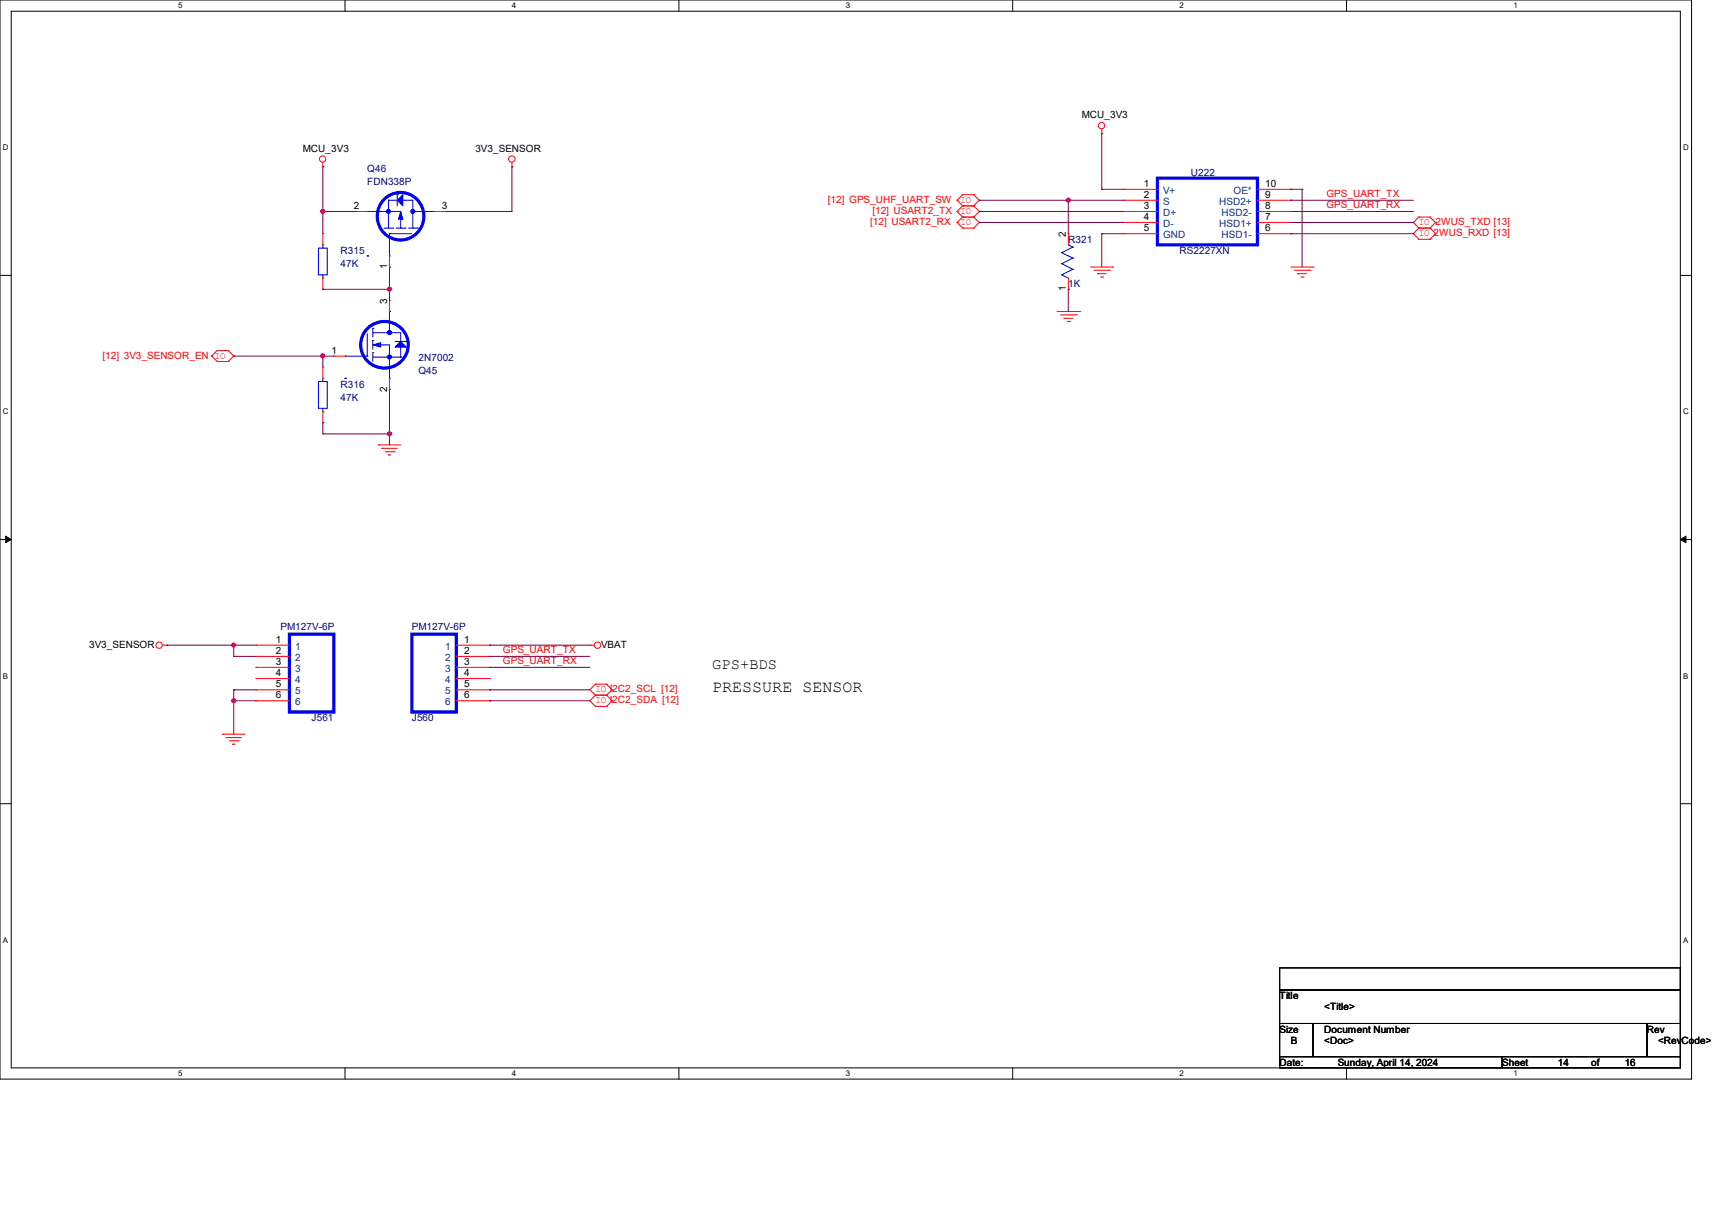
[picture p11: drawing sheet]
<svg xmlns="http://www.w3.org/2000/svg" width="297mm" height="210mm" viewBox="0 0 297 210" stroke-linecap="round" stroke-linejoin="round" font-family="sans-serif">
<g fill="none" stroke="#000" stroke-width=".17">
<path d="M0 0h293.5v187.3h-293.5zM1.9 1.9h289.6v183.4h-289.6zM59.9 0v1.9M117.8 0v1.9M175.7 0v1.9M233.6 0v1.9M0 47.8h1.9M291.5 47.8h2M0 93.6h1.9M1 93l.9 .6-.9 .6zM291.5 93.6l1-.6v1.2zM291.5 93.6h2"/>
<path d="M0 139.5h1.9M291.5 139.5h2M222 168h69.5v3.8h-69.5zM222 171.8h69.5v5.8h-69.5zM222 177.6h5.8v5.8h-5.8zM227.8 177.6h57.9v5.8h-57.9zM285.7 177.6h5.8v5.8h-5.8zM59.9 185.3v2M117.8 185.3v2M175.7 185.3v2M222 183.4h38.6v1.9h-38.6zM233.6 185.3v2"/>
<path d="M260.6 183.4h30.9v1.9h-30.9z"/>
</g>
<path d="M1 93l.9 .6-.9 .6zM291.5 93.6l1-.6v1.2z" fill="#000"/>
<g fill="none" stroke="#f00" stroke-width=".17">
<path d="M56 29h.1M56 28.2v.8M88.8 29h.1M88.8 28.2v.8M166 36.7h.1M166 38.6h.1M166 34.8h.1M166 36.7l1 1M166 38.6l1 1M166 34.8l1 .9M167 35.7h.1M167 37.7h.1"/>
<path d="M167 39.6h.1M167 33.8h.1M167 35.7l-1 1M167 35.7h1.9M167 37.7h1.9M167 37.7l-1 .9M167 39.6h1.9M167 33.8l-1 1M167 33.8h1.9M168.9 35.7h.1M168.9 37.7h.1M168.9 39.6h.1"/>
<path d="M168.9 33.8h.1M168.9 35.7l1 1-1 1M168.9 37.7l1 .9-1 1M168.9 33.8l1 1-1 .9M191.1 23.2h.1M191.1 22.4v.8M246.1 39.6h.1M246.1 37.7h.1M246.1 37.7h2M246.1 39.6h2M246.1 39.6l-.9 1 .9 .9M246.1 37.7l-.9 .9 .9 1"/>
<path d="M248.1 39.6h.1M248.1 37.7h.1M248.1 39.6l.9 1M248.1 37.7l.9 .9M249 38.6h.1M249 38.6l-.9 1M183.4 54.1h3.9M184 54.7h2.7M184.6 55.2h.1M184.6 55.2h1.5M185.1 55.8h.4M185.5 55.8h.1"/>
<path d="M186.7 54.7h.1M187.3 54.1h.1M189.2 46.4h3.8M189.8 46.9h2.7M190.4 47.5h.1M190.4 47.5h1.5M190.9 48.1h.4M191.3 48.1h.1M192.5 46.9h.1M193 46.4h.1M223.9 46.4h3.9M224.5 46.9h2.7"/>
<path d="M225.1 47.5h.1M225.1 47.5h1.6M225.7 48.1h.4M226.1 48.1h.1M227.2 46.9h.1M227.8 46.4h.1M246.1 41.5h.1M246.1 41.5h2M248.1 41.5h.1M249 40.6h.1M249 40.6l-.9 .9M36.7 61.8h.1"/>
<path d="M36.7 61.8l1 .9M37.7 60.8h.1M37.7 62.7h.1M37.7 60.8l-1 1M37.7 60.8h1.9M37.7 62.7h1.9M39.6 60.8h.1M39.6 62.7h.1M39.6 60.8l1 1-1 .9M56 63.7h.1M56 73.4h.1M56 63.7v2"/>
<path d="M56 71.5v1.9M65.7 77.2h.1M65.7 77.2h3.8M66.2 77.8h.1M66.2 77.8h2.7M66.8 78.4h1.6M67.4 79h.1M67.4 79h.4M68.4 78.4h.1M28.2 112h.8M29 112h.1M79.2 112h5.8"/>
<path d="M79.2 113.9h5.8M79.2 115.8h5.8M79.2 117.8h5.8M79.2 119.7h5.8M85 112h.1M85 113.9h.1M85 115.8h.1M85 117.8h.1M85 119.7h.1M102.3 112h.1M102.3 112h.8M103.3 118.7h.1"/>
<path d="M103.3 118.7l-1 1 1 .9M103.3 118.7h1.9M105.2 118.7h.1M105.2 118.7l1 1M106.2 119.7h.1M106.2 119.7l-1 .9M38.6 127.4h.1M38.6 127.4h3.9M39.2 128h.1M39.2 128h2.7M39.8 128.6h1.5M40.3 129.2h.1"/>
<path d="M40.3 129.2h.5M41.3 128.6h.1M79.2 121.6h5.8M85 121.6h.1M103.3 120.6h.1M103.3 122.6h.1M103.3 120.6h1.9M103.3 120.6l-1 1 1 1M103.3 122.6h1.9M105.2 120.6h.1M105.2 122.6h.1M105.2 120.6l1 1"/>
<path d="M106.2 121.6h.1M106.2 121.6l-1 1"/>
<circle cx="56" cy="27.6" r=".55"/>
<circle cx="88.8" cy="27.6" r=".56"/>
<circle cx="191.1" cy="21.8" r=".55"/>
<circle cx="27.6" cy="112" r=".55"/>
<circle cx="103.7" cy="112" r=".56"/>
</g>
<g fill="none" stroke="#00f" stroke-width=".17">
<path d="M64.7 57h.1M64.7 57v1.5M65.7 59.9h.1M65.7 59.9h1.9M67.6 54.1h.1M55.2 66.2h1.6v4.7h-1.6zM56 65.7h.1M56 71.5h.1M56 65.7v.5M56 70.9v.6M59.9 65.7h.1M59.9 61.8h.1"/>
<path d="M59.9 61.8h3.8M64.7 61.2h.1M64.7 61.2v1.5M64.7 62h4.8M69.5 62h.1"/>
</g>
<path d="M71.5 110.1h7.7v13.5h-7.7z" fill="none" stroke="#00f" stroke-width=".55"/>
<circle cx="67.6" cy="57.7" r=".37" fill="#00f"/>
<g fill="none" stroke="#00f" stroke-width=".17">
<path d="M63.7 57.9v3.9M64.7 59.1h.1M64.7 57.7h.1M64.7 57.7h4.8v1.6M64.7 59.1v1.5M69.5 59.3h.1M63.7 61.8h.1M69.5 62h.1M69.5 60.2v1.8"/>
<circle cx="67.6" cy="57.7" r=".37"/>
</g>
<circle cx="66.7" cy="59.8" r="4.1" fill="none" stroke="#00f" stroke-width=".55"/>
<circle cx="67.6" cy="62" r=".37" fill="#00f"/>
<g fill="none" stroke="#00f" stroke-width=".17">
<path d="M67.6 57.7h.1M67.6 56v1.7"/>
<circle cx="67.6" cy="62" r=".37"/>
</g>
<path d="M69.5 59.3l1 .9h-2z" fill="#00f"/>
<path d="M69.5 59.3l1 .9h-2z" fill="none" stroke="#00f" stroke-width=".17"/>
<path d="M64.7 59.9l1.3-.4v.7z" fill="#00f"/>
<g fill="none" stroke="#00f" stroke-width=".17">
<path d="M66.6 39.6h1.6M67.4 34.8h.1M67.4 34.8v4.8M68.2 39.6h.1M69.5 39.6h.1M69.5 36.7v2.9M70.9 39.6h1.5M72.4 39.6h.1M75.3 36.7h.1M63.7 44.4h.1M64.7 59.9l1.3-.4v.7zM67.6 54.1h.1"/>
<path d="M67.6 44.4h.1M67.6 40.6v3.8M67.6 54.1v1.9M67.6 59.9v5.8M68.5 59.3h2M70.5 59.3h.1M184.2 45.8h.1M184.2 47.7h.1M184.2 43.9h.1M184.2 45.8l1.9 .9M184.2 47.7l1.1 .6M184.2 43.9l1.9 .9"/>
<path d="M185.3 42.5h.1M185.3 42.5l.8 .4M186.1 46.7h.1M186.1 44.8h.1M186.1 42.9h.1M186.1 46.7l-1.9 1M186.1 44.8l-1.9 1M186.1 42.9l-1.9 1M59.9 65.7h.1M67.6 65.7h.1"/>
</g>
<path d="M67.6 52.2h.1M67.6 52.2v1.9M185.3 50.2h.1M185.3 40.6h.1M185.3 40.6v1.9M185.3 48.3v1.9M57.9 61.8h.1M57.9 61.8h2M67.6 67.6h.1M67.6 65.7v1.9" fill="none" stroke="#f00" stroke-width=".17"/>
<circle cx="71.6" cy="36.7" r=".36" fill="#00f"/>
<g fill="none" stroke="#00f" stroke-width=".17">
<path d="M67.4 34.8h.1M67.4 34.8h1.7M68.7 39.6h1.6M70.1 34.8h.1M70.1 34.8h1.5v4.8M70.3 39.6h.1M71.6 39.6h.1M67.6 40.6h.1M67.6 40.6h3.9"/>
<circle cx="71.6" cy="36.7" r=".36"/>
</g>
<path d="M66.6 34.6a4.1 4.1 0 0 1 5.9 .2 4.1 4.1 0 0 1-.5 5.9 4.1 4.1 0 0 1-5.9-.9 4.2 4.2 0 0 1 .5-5.2z" fill="none" stroke="#00f" stroke-width=".55"/>
<circle cx="67.4" cy="36.7" r=".36" fill="#00f"/>
<g fill="none" stroke="#00f" stroke-width=".17">
<path d="M71.6 36.7h.1M71.6 36.7h1.8"/>
<circle cx="67.4" cy="36.7" r=".36"/>
</g>
<path d="M68.9 34.8l1-1v1.9z" fill="#00f"/>
<path d="M68.9 34.8l1-1v1.9z" fill="none" stroke="#00f" stroke-width=".17"/>
<path d="M69.5 36.7l.4 1.4h-.8z" fill="#00f"/>
<g fill="none" stroke="#00f" stroke-width=".17">
<path d="M63.7 36.7h.1M63.7 36.7h5.8M68.9 33.8h.1M68.9 33.8v1.9M69.5 36.7l.4 1.4h-.8zM73.4 36.7h1.9M75.3 36.7h.1M55.2 43.1h1.6v4.6h-1.6zM56 42.5h.1M56 48.3h.1M56 42.5v.6M56 47.7v.6"/>
<path d="M63.7 44.4h.1"/>
</g>
<g fill="none" stroke="#f00" stroke-width=".17">
<path d="M61.8 36.7h.1M61.8 36.7h1.9M75.3 36.7h1.9M77.2 36.7h.1M195 32.9h.1M195 34.8h.1M195 36.7h.1M195 38.6h.1M195 36.7h5.8M195 32.9h5.8M195 34.8h5.8M195 38.6h5.8"/>
<path d="M218.1 36.7h5.8M218.1 32.9h5.8M218.1 34.8h5.8M218.1 38.6h5.8M223.9 38.6h.1M223.9 36.7h.1M223.9 34.8h.1M223.9 32.9h.1M56 40.6h.1M56 50.2h.1M56 40.6v1.9M56 48.3v1.9"/>
<path d="M67.6 46.4h.1M67.6 44.4v2M195 40.6h.1M195 40.6h5.8M218.1 40.6h5.8M223.9 40.6h.1M44.4 112h.1M44.4 113.9h.1M44.4 115.8h.1M44.4 117.8h.1M44.4 119.7h.1M44.4 112h5.8"/>
<path d="M44.4 113.9h5.8M44.4 115.8h5.8M44.4 117.8h5.8M44.4 119.7h5.8M44.4 121.6h.1M44.4 121.6h5.8"/>
</g>
<path d="M200.8 30.9h17.3v11.6h-17.3zM50.2 110.1h7.7v13.5h-7.7z" fill="none" stroke="#00f" stroke-width=".55"/>
<path d="M88.8 29h.1M88.8 29v7.7M67.6 67.6h.1M67.6 67.6v7.7M85 113.9h.1M85 115.8h.1M85 112h.1M85 119.7h.1M85 113.9h17.3M85 115.8h17.3M85 112h17.3M85 119.7h17.3" fill="none" stroke="#800040" stroke-width=".17"/>
<circle cx="67.6" cy="75.3" r=".37" fill="#f0f"/>
<circle cx="67.6" cy="75.3" r=".37" fill="none" stroke="#f0f" stroke-width=".17"/>
<path d="M67.6 46.4h.1M67.6 46.4v3.8M40.6 61.8h.1M40.6 61.8h15.4M56 73.4h.1M56 75.3h.1M56 73.4v1.9M56 75.3h11.6" fill="none" stroke="#800040" stroke-width=".17"/>
<circle cx="67.6" cy="50.2" r=".37" fill="#f0f"/>
<circle cx="67.6" cy="50.2" r=".37" fill="none" stroke="#f0f" stroke-width=".17"/>
<path d="M56 36.7h.1M56 29h.1M56 29v11.6M56 36.7h5.8M77.2 36.7h.1M77.2 36.7h11.6M56 50.2h.1M56 50.2h11.6M67.6 50.2h.1M67.6 50.2v2" fill="none" stroke="#800040" stroke-width=".17"/>
<circle cx="56" cy="36.7" r=".36" fill="#f0f"/>
<circle cx="56" cy="36.7" r=".36" fill="none" stroke="#f0f" stroke-width=".17"/>
<path d="M56 61.8h.1M56 61.8h1.9" fill="none" stroke="#800040" stroke-width=".17"/>
<circle cx="56" cy="61.8" r=".37" fill="#f0f"/>
<circle cx="56" cy="61.8" r=".37" fill="none" stroke="#f0f" stroke-width=".17"/>
<path d="M56 61.8h.1M56 61.8v1.9M67.6 75.3h.1M67.6 75.3v1.9M29 112h.1M29 112h11.6" fill="none" stroke="#800040" stroke-width=".17"/>
<circle cx="40.5" cy="112" r=".36" fill="#f0f"/>
<circle cx="40.5" cy="112" r=".36" fill="none" stroke="#f0f" stroke-width=".17"/>
<path d="M40.6 119.7h.1M40.6 119.7v7.7M40.6 119.7h3.8M40.6 121.6h.1M40.6 121.6h3.8" fill="none" stroke="#800040" stroke-width=".17"/>
<circle cx="40.5" cy="121.6" r=".36" fill="#f0f"/>
<circle cx="40.5" cy="121.6" r=".36" fill="none" stroke="#f0f" stroke-width=".17"/>
<g fill="none" stroke="#800040" stroke-width=".17">
<path d="M169.9 36.7h.1M169.9 38.6h.1M169.9 34.8h.1M169.9 34.8h25.1M169.9 36.7h25.1M169.9 38.6h25.1M185.3 34.8h.1M185.3 34.8v5.8M191.1 23.2h.1M191.1 32.9h.1M191.1 23.2v9.7M191.1 32.9h3.9"/>
<path d="M223.9 32.9h.1M223.9 38.6h.1M223.9 32.9h2M223.9 38.6h21.3M225.9 32.9h.1M225.9 32.9v13.5M185.3 50.2h.1M185.3 50.2v3.9M191.1 40.6h.1M191.1 40.6v5.8M191.1 40.6h3.9M223.9 40.6h.1"/>
<path d="M223.9 40.6h21.3M40.6 112h.1M40.6 113.9h.1M40.6 112v1.9M40.6 113.9h3.8M40.6 112h3.8M85 121.6h.1M85 121.6h17.3"/>
</g>
<circle cx="185.3" cy="34.7" r=".36" fill="#f0f"/>
<circle cx="185.3" cy="34.7" r=".36" fill="none" stroke="#f0f" stroke-width=".17"/>
<path d="M223.9 36.7h.1M223.9 34.8h.1M223.9 36.7h21.3M223.9 34.8h21.3" fill="none" stroke="#800040" stroke-width=".17"/>
<circle cx="67.6" cy="75.3" r=".37" fill="#f0f"/>
<circle cx="67.6" cy="75.3" r=".37" fill="none" stroke="#f0f" stroke-width=".17"/>
<circle cx="67.6" cy="50.2" r=".37" fill="#f0f"/>
<circle cx="67.6" cy="50.2" r=".37" fill="none" stroke="#f0f" stroke-width=".17"/>
<circle cx="56" cy="36.7" r=".36" fill="#f0f"/>
<circle cx="56" cy="36.7" r=".36" fill="none" stroke="#f0f" stroke-width=".17"/>
<circle cx="56" cy="61.8" r=".37" fill="#f0f"/>
<circle cx="56" cy="61.8" r=".37" fill="none" stroke="#f0f" stroke-width=".17"/>
<circle cx="40.5" cy="112" r=".36" fill="#f0f"/>
<circle cx="40.5" cy="112" r=".36" fill="none" stroke="#f0f" stroke-width=".17"/>
<circle cx="40.5" cy="121.6" r=".36" fill="#f0f"/>
<circle cx="40.5" cy="121.6" r=".36" fill="none" stroke="#f0f" stroke-width=".17"/>
<circle cx="185.3" cy="34.7" r=".36" fill="#f0f"/>
<circle cx="185.3" cy="34.7" r=".36" fill="none" stroke="#f0f" stroke-width=".17"/>
<text font-size="2.9" x="123.6" y="120.1">PRESSURE SENSOR</text>
<text font-size="2.7" x="123.6" y="116.1">GPS+BDS</text>
<g font-size="1.7">
<text x="187.7" y="20.5">MCU_3V3</text>
<text x="52.5" y="26.3">MCU_3V3</text>
<text x="82.5" y="26.3">3V3_SENSOR</text>
<text x="198.5" y="32.4">1</text>
<text x="198.5" y="34.3">2</text>
<text x="219.5" y="34.3">9</text>
<text x="219.5" y="32.4">10</text>
<text x="61.4" y="36.3">2</text>
<text x="76.7" y="36.3">3</text>
<text x="184.9" y="41.1" transform="rotate(-90 184.9 41.1)">2</text>
<text x="198.5" y="36.3">3</text>
<text x="198.5" y="38.2">4</text>
<text x="198.5" y="40.1">5</text>
<text x="219.5" y="40.1">6</text>
<text x="219.5" y="38.2">7</text>
<text x="219.5" y="36.3">8</text>
<text x="67.1" y="46.7" transform="rotate(-90 67.1 46.7)">1</text>
<text x="67.1" y="52.7" transform="rotate(-90 67.1 52.7)">3</text>
<text x="184.9" y="50.6" transform="rotate(-90 184.9 50.6)">1</text>
<text x="57.5" y="61.4">1</text>
<text x="67.1" y="68" transform="rotate(-90 67.1 68)">2</text>
<text x="15.5" y="112.4">3V3_SENSOR</text>
<text x="47.9" y="111.5">1</text>
<text x="47.9" y="113.5">2</text>
<text x="80.5" y="111.5">1</text>
<text x="80.5" y="113.5">2</text>
<text x="104.3" y="112.4">VBAT</text>
<text x="47.9" y="115.4">3</text>
<text x="47.9" y="117.3">4</text>
<text x="47.9" y="119.3">5</text>
<text x="80.5" y="115.4">3</text>
<text x="80.5" y="117.3">4</text>
<text x="80.5" y="119.3">5</text>
<text x="47.9" y="121.2">6</text>
<text x="80.5" y="121.2">6</text>
<text x="222" y="173.4">Title</text>
<text x="222" y="179.2">Size</text>
<text x="229.7" y="179.2">Document Number</text>
<text x="229.7" y="175.3">&lt;Title&gt;</text>
<text x="285.7" y="179.2">Rev</text>
<text x="222" y="185">Date:</text>
<text x="223.9" y="181.1">B</text>
<text x="229.7" y="181.1">&lt;Doc&gt;</text>
<text x="232.1" y="185">Sunday, April 14, 2024</text>
<text x="260.6" y="185">Sheet</text>
<text x="270.3" y="185">14</text>
<text x="276.1" y="185">of</text>
<text x="281.9" y="185">16</text>
<text x="287.7" y="181.1">&lt;Rev</text>
<text x="291.7" y="181.1">Co</text>
<text x="294" y="181.1">de&gt;</text>
</g>
<g font-size="1.7" fill="#000080">
<text x="63.7" y="29.8">Q46</text>
<text x="63.7" y="32.1">FDN338P</text>
<text x="206.6" y="30.6">U222</text>
<text x="59.1" y="44.1">R315</text>
<text x="59.1" y="46.4">47K</text>
<text x="185.3" y="42.2">R321</text>
<text x="204.6" y="44.1">RS2227XN</text>
<text x="185.3" y="49.9">1K</text>
<text x="72.6" y="64.9">Q45</text>
<text x="72.6" y="62.6">2N7002</text>
<text x="59.1" y="67.3">R316</text>
<text x="59.1" y="69.6">47K</text>
<text x="48.7" y="109.3">PM127V-6P</text>
<text x="71.5" y="109.3">PM127V-6P</text>
<text x="54.1" y="125.2">J561</text>
<text x="71.5" y="125.2">J560</text>
</g>
<g font-size="1.7" fill="#f00">
<text x="143.6" y="35.2">[12] GPS_UHF_UART_SW</text>
<text x="166.6" y="35.2">IO</text>
<text x="230.1" y="34.2">GPS_UART_TX</text>
<text x="151" y="39.1">[12] USART2_RX</text>
<text x="151.3" y="37.1">[12] USART2_TX</text>
<text x="166.6" y="37.1">IO</text>
<text x="166.6" y="39.1">IO</text>
<text x="230.1" y="36.1">GPS_UART_RX</text>
<text x="246.1" y="41">IO 2WUS_RXD [13]</text>
<text x="246.1" y="39.1">IO 2WUS_TXD [13]</text>
<text x="17.8" y="62.2">[12] 3V3_SENSOR_EN IO</text>
<text x="87.2" y="113.3">GPS_UART_TX</text>
<text x="87.2" y="115.2">GPS_UART_RX</text>
<text x="103.3" y="120.1">IO I2C2_SCL [12]</text>
<text x="103.3" y="122">IO I2C2_SDA [12]</text>
</g>
<g font-size="1.7" fill="#004080">
<text x="201.8" y="33.7">V+</text>
<text x="201.8" y="35.6">S</text>
<text x="211.5" y="35.6">HSD2+</text>
<text x="214" y="33.7">OE*</text>
<text x="201.8" y="37.5">D+</text>
<text x="201.8" y="39.4">D-</text>
<text x="201.8" y="41.4">GND</text>
<text x="211.5" y="39.4">HSD1+</text>
<text x="211.9" y="41.4">HSD1-</text>
<text x="211.9" y="37.5">HSD2-</text>
<text x="51.2" y="112.8">1</text>
<text x="77.2" y="112.8">1</text>
<text x="51.2" y="114.7">2</text>
<text x="51.2" y="116.6">3</text>
<text x="51.2" y="118.6">4</text>
<text x="77.2" y="114.7">2</text>
<text x="77.2" y="116.6">3</text>
<text x="77.2" y="118.6">4</text>
<text x="51.2" y="120.5">5</text>
<text x="51.2" y="122.4">6</text>
<text x="77.2" y="120.5">5</text>
<text x="77.2" y="122.4">6</text>
</g>
<g font-size="1.4">
<text x="30.9" y="1.4">5</text>
<text x="88.8" y="1.4">4</text>
<text x="146.7" y="1.4">3</text>
<text x="204.6" y="1.4">2</text>
<text x="262.6" y="1.4">1</text>
<text x=".5" y="26.1">D</text>
<text x="292" y="26.1">D</text>
<text x=".5" y="71.9">C</text>
<text x="292" y="71.9">C</text>
<text x=".5" y="117.8">B</text>
<text x="292" y="117.8">B</text>
<text x=".5" y="163.6">A</text>
<text x="292" y="163.6">A</text>
<text x="30.9" y="186.8">5</text>
<text x="88.8" y="186.8">4</text>
<text x="146.7" y="186.8">3</text>
<text x="204.6" y="186.8">2</text>
<text x="262.6" y="186.8">1</text>
</g>
</svg>
